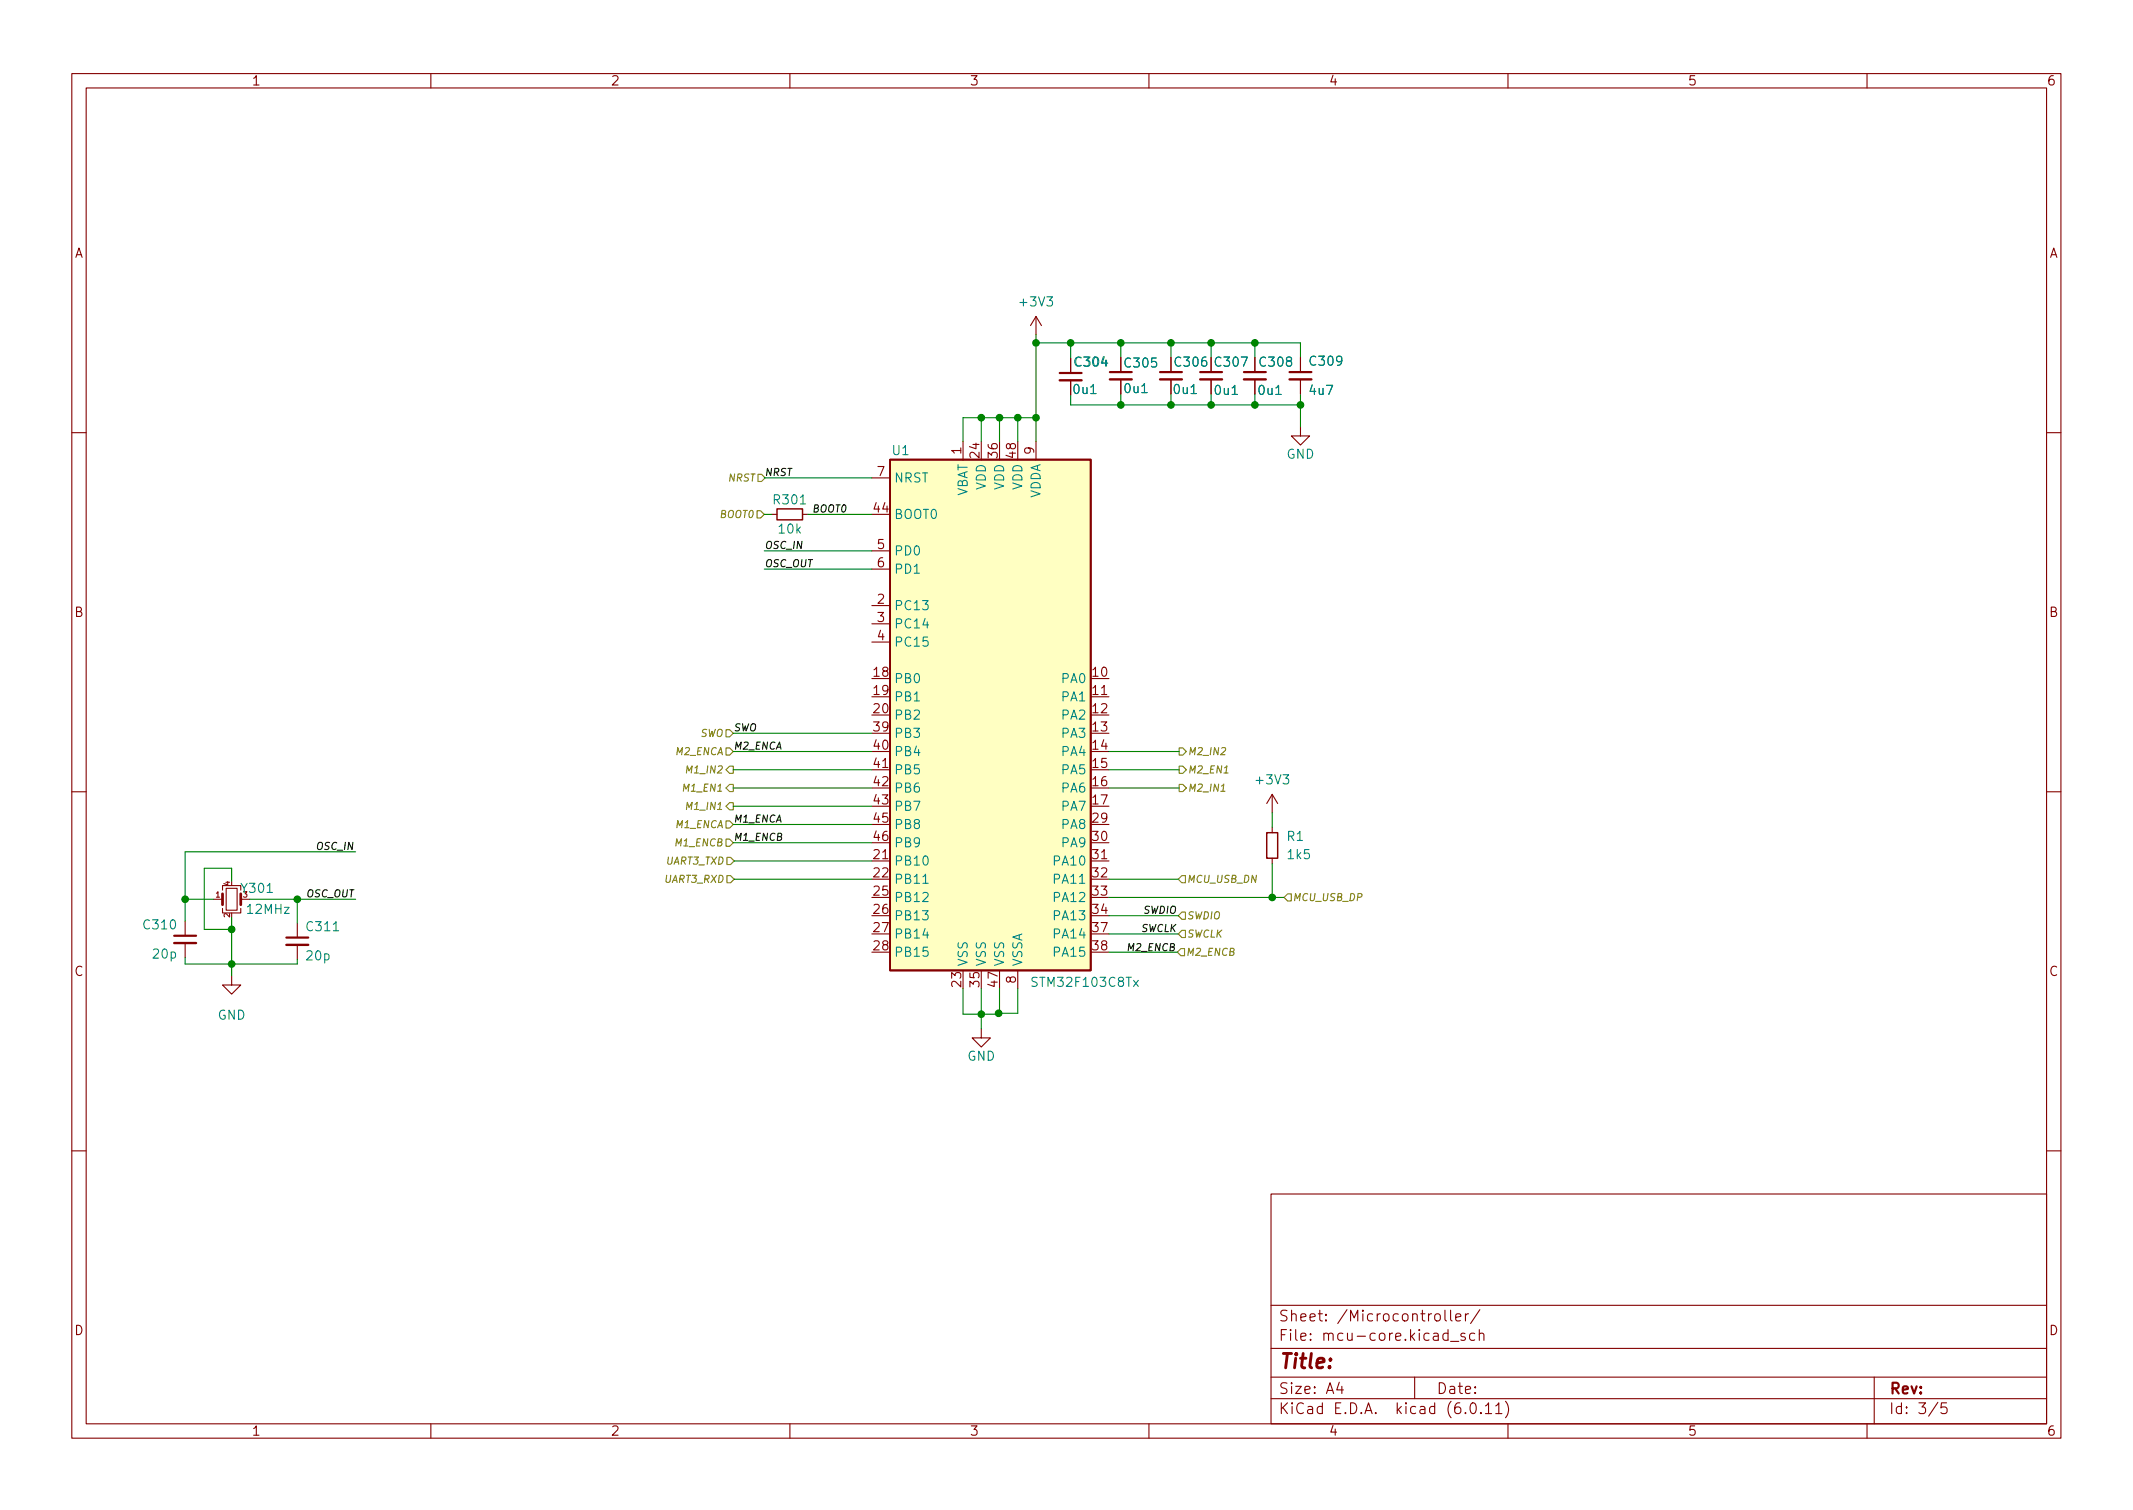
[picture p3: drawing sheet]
<svg xmlns="http://www.w3.org/2000/svg" width="297mm" height="210mm" viewBox="0 0 297 210" stroke-linecap="round" stroke-linejoin="round" font-family="sans-serif">
<g fill="none" stroke="#840000" stroke-width=".15">
<path d="M10 10.2h277v190.1h-277zM12 12.2h273v186.1h-273zM60 10.2v2M110 10.2v2M160 10.2v2M210 10.2v2M260 10.2v2M144.3 44.1v2.5M144.3 44.1l-.8 1.2M144.3 44.1l.7 1.2M149.1 53v2M156.1 52.8v2.1"/>
<path d="M163.1 52.8v2.1M168.7 52.8v2.1M174.8 52.8v2.1M181.1 59.4v1.3h1.3l-1.3 1.3-1.3-1.3h1.3M181.1 49.8v2M181.1 52.8v2.1M10 60.2h2M107.4 71.6h.8M111.8 71.6h.7M121.4 71.6h2.6M121.4 76.7h2.6M121.4 79.2h2.6"/>
<path d="M121.4 66.5h2.6M134.1 61.5v2.5M136.7 61.5v2.5M139.2 61.5v2.5M141.7 61.5v2.5M144.3 61.5v2.5M285 60.2h2M121.4 94.5h2.6M121.4 97h2.6M121.4 99.6h2.6M121.4 84.3h2.6M121.4 86.9h2.6"/>
<path d="M121.4 89.4h2.6M151.9 94.5h2.5M151.9 97h2.5M151.9 99.6h2.5M153.4 96.7h.7M10 110.2h2M121.4 102.1h2.6M121.4 104.6h2.6M121.4 107.2h2.6M121.4 109.7h2.6M121.4 112.3h2.6M121.4 119.9h2.6"/>
<path d="M121.4 114.8h2.6M121.4 117.3h2.6M122.9 119.6h.7M122.9 106.9h.7M151.9 102.1h2.5M151.9 104.6h2.5M151.9 107.2h2.5M151.9 109.7h2.5M151.9 112.3h2.5M151.9 119.9h2.5M151.9 114.8h2.5M151.9 117.3h2.5"/>
<path d="M153.4 119.6h.7M177.2 110.6v2.6M177.2 115.2v.7M177.2 119.5v.8M177.2 110.6l-.8 1.3M177.2 110.6l.7 1.3M285 110.2h2M25.8 128.3v2M25.8 131.3v2M29.7 125.2h1.3M31 126.5v.6h2.5v-.6M31 123.9v-.6h2.5v.6"/>
<path d="M31.5 123.7h1.5v3h-1.5zM32.3 135.9v1.3h1.2l-1.2 1.2-1.3-1.2h1.3M41.4 128.5v2.1M41.4 131.6v2M121.4 122.4h2.6M121.4 125h2.6M121.4 127.5h2.6M121.4 130h2.6M121.4 132.6h2.6M134.1 135.1v2.6M136.7 135.1v2.6M139.2 135.1v2.6"/>
<path d="M141.7 135.1v2.6M151.9 122.4h2.5M151.9 125h2.5M151.9 127.5h2.5M151.9 130h2.5M151.9 132.6h2.5M136.7 143.3v1.2h1.2l-1.2 1.3-1.3-1.3h1.3M10 160.2h2M177 166.3h108v32h-108zM285 160.2h2M60 198.3v2M110 198.3v2"/>
<path d="M160 198.3v2M177 194.8h108M177 191.8h108M177 187.8h108M177 181.8h108M182.5 186.5l.1 .1h-.1h-.1l.1-.1v.1M182.5 185.7l.1 .1h-.1h-.1l.1-.1v.1M184.6 183.8l.1 .1h-.1v-.1v.1M184.6 183l.1 .1h-.1v-.1v.1M197 191.8v3M202 182.4v1.3l.2 .2M202.7 183.4l.7-.1v-.3l-.5-.1-.2 .2 .1 .8h.1h.5"/>
<path d="M204 185.7l-.4-.1-.2 .2 .1 .3 .5 .1 .1 .1-.1 .3h-.1h-.5M204.1 182.9v1M204.5 182.9l-.3 .1-.1 .2M205.4 185.7l-.5-.1-.3 .3v.4l.2 .3h.1h.5M206 185.8a.37 .37 0 0 1 .6 0v.8M206 185.1v1.5M206.1 182.4l-1.3 1.9M209.6 195.1a1.72 1.72 0 0 1 0 2.3M210 198.3v2M260 198.3v2M261 191.8v6.5M271.1 195.3h-.7l-.1 .7 .2-.1 .5 .1 .2 .2-.1 .5-.2 .1h-.4l-.2-.1"/>
</g>
<path d="M147.6 53h3M154.6 52.8h3M161.5 52.8h3.1M167.1 52.8h3.1M173.2 52.8h3.1M179.6 52.8h3M24.3 131.3h3M39.9 131.6h3" fill="none" stroke="#840000" stroke-width=".33"/>
<path d="M147.6 51.9h3M154.6 51.8h3M161.5 51.8h3.1M167.1 51.8h3.1M173.2 51.8h3.1M179.6 51.8h3M24.3 130.3h3M39.9 130.6h3" fill="none" stroke="#840000" stroke-width=".3"/>
<g fill="none" stroke="#008484" stroke-width=".15">
<path d="M145.8 41.3h.8l-.5 .5 .4 .1v.6l-.2 .1h-.3l-.2-.1M151.9 54.8h.7M153.7 49.7l-.3 .9h.7M153.8 49.7l-.3 .9h.8M159 54.7h.7M165.9 54.8h.7M171.6 54.9h.7M172.9 49.7h.8l-.5 1.3M177.7 54.9h.7M111.5 70.2h.7M178.7 107.9h.8l-.5 .5 .4 .1v.5l-.2 .2h-.3l-.2-.2M37.2 124.3h.7"/>
<path d="M46.4 129.6h.8M128.5 123h.8M150.3 123h.8M157.9 136.5l.6 .8M158.5 136.5l-.6 .8"/>
</g>
<path d="M124 64h27.9v71.1h-27.9z" fill="#ffffc2" stroke="#ffffc2" stroke-width=".14"/>
<path d="M124 64h27.9v71.1h-27.9z" fill="none" stroke="#840000" stroke-width=".25"/>
<path d="M108.2 70.9h3.6v1.5h-3.6zM176.4 115.9h1.5v3.6h-1.5z" fill="none" stroke="#840000" stroke-width=".2"/>
<path d="M31 124.5v1.5M33.5 124.5v1.5" fill="none" stroke="#840000" stroke-width=".38"/>
<g fill="none" stroke="#848400" stroke-width=".15">
<path d="M105.4 71.1h.5l.5 .5-.5 .5h-.5zM105.6 66h.5l.5 .5-.5 .5h-.5zM101.1 114.3h.5l.5 .5-.5 .5h-.5zM101.1 101.6h.5l.5 .5-.5 .5h-.5zM101.1 116.8h.5l.5 .5-.5 .5h-.5zM101.1 104.1h.5l.5 .5-.5 .5h-.5zM101.2 119.4h.5l.5 .5-.5 .5h-.5zM101.6 111.8h.5v1h-.5l-.5-.5zM101.6 109.2h.5v1h-.5l-.5-.5zM101.6 106.7h.5v1h-.5l-.5-.5zM164.2 109.2h.5l.5 .5-.5 .5h-.5zM164.2 104.1h.5l.5 .5-.5 .5h-.5z"/>
<path d="M164.2 106.7h.5l.5 .5-.5 .5h-.5zM101.2 121.9h.5l.5 .5-.5 .5h-.5zM164.5 132.1h.5v1h-.5l-.5-.5zM164.6 129.5h.5v1h-.5l-.5-.5zM164.6 127h.5v1h-.5l-.5-.5zM164.6 121.9h.5v1h-.5l-.5-.5zM179.3 124.5h.5v1h-.5l-.5-.5z"/>
</g>
<g fill="none" stroke="#008400" stroke-width=".15">
<path d="M136.7 58.2v3.3M139.2 58.2v3.3M141.7 58.2v3.3M144.3 58.2h-10.2v3.3M144.3 47.7h36.8v2.1M144.3 46.6v14.9M149.1 47.7v2.2M149.1 55v1.4h32M156.1 47.7v2.1M156.1 54.9v1.5M163.1 47.7v2.1M163.1 54.9v1.5"/>
<path d="M168.7 47.7v2.1M168.7 54.9v1.5M174.8 47.7v2.1M174.8 54.9v1.5M181.1 54.9v4.5M106.4 76.7h15M106.4 66.5h15M106.4 71.6h1M106.4 79.2h15M112.5 71.6h8.9M49.5 118.6h-23.7v9.7M102.1 114.8h19.3"/>
<path d="M102.1 112.3h19.3M102.1 107.2h19.3M102.1 109.7h19.3M102.1 117.3h19.3M102.1 104.6h19.3M102.1 102.1h19.3M102.2 119.9h19.2M154.4 107.2h9.8M154.4 109.7h9.8M154.4 104.6h9.8M177.2 113.2v2M25.8 133.3v.9h15.6v-.6"/>
<path d="M25.8 125.2h3.9M32.3 122.7v-1.8h-3.9v8.5h3.9M32.3 127.8v8.1M34.8 125.2h14.7M41.4 125.2v3.3M102.2 122.4h19.2M134.1 137.7v3.5h5.1v-3.5M136.7 137.7v5.6M141.7 137.7v3.4h-2.6M154.4 122.4h9.7M154.4 125h24.4M154.4 127.5h9.7"/>
<path d="M154.4 130h9.7M154.4 132.6h9.6M177.2 120.3v4.7"/>
</g>
<g fill="#008400" stroke="#008400" stroke-width=".15">
<circle cx="144.3" cy="47.7" r=".46"/>
<circle cx="144.3" cy="58.2" r=".46"/>
<circle cx="149.1" cy="47.7" r=".46"/>
<circle cx="168.7" cy="47.7" r=".46"/>
<circle cx="174.8" cy="47.7" r=".46"/>
<circle cx="156.1" cy="47.7" r=".46"/>
<circle cx="163.1" cy="47.7" r=".46"/>
<circle cx="181.1" cy="56.4" r=".46"/>
<circle cx="174.8" cy="56.4" r=".46"/>
<circle cx="139.1" cy="141.1" r=".46"/>
<circle cx="136.7" cy="141.2" r=".46"/>
<circle cx="136.7" cy="58.2" r=".46"/>
<circle cx="163.1" cy="56.4" r=".46"/>
<circle cx="156.1" cy="56.4" r=".46"/>
<circle cx="168.7" cy="56.4" r=".46"/>
<circle cx="177.2" cy="125" r=".46"/>
<circle cx="141.7" cy="58.2" r=".46"/>
<circle cx="139.2" cy="58.2" r=".46"/>
<circle cx="32.3" cy="134.2" r=".46"/>
<circle cx="32.3" cy="129.4" r=".46"/>
<circle cx="25.8" cy="125.2" r=".46"/>
<circle cx="41.4" cy="125.2" r=".46"/>
</g>
<text font-size="2.8" fill="#840000" x="178" y="191.2">Title:</text>
<g font-size="2.1" fill="#840000">
<text x="178" y="184.5">Sheet:</text>
<text x="186.2" y="184.5">/Microcontroller/</text>
<text x="178" y="187.2">File:</text>
<text x="184.4" y="187.2">mcu-core.kicad_sch</text>
<text x="178" y="197.4">KiCad</text>
<text x="178" y="194.6">Size:</text>
<text x="184.7" y="194.6">A4</text>
<text x="185.7" y="197.4">E.D.A.</text>
<text x="194.6" y="197.4">kicad</text>
<text x="200" y="194.6">Date:</text>
<text x="201.8" y="197.4">(6.0.11)</text>
<text x="263" y="194.6">Rev:</text>
<text x="263" y="197.4">Id:</text>
<text x="267.1" y="197.4">3/5</text>
</g>
<g font-size="1.8" fill="#840000">
<text x="35" y="12.3">1</text>
<text x="85" y="12.3">2</text>
<text x="135" y="12.3">3</text>
<text x="185" y="12.3">4</text>
<text x="235" y="12.3">5</text>
<text x="285" y="12.3">6</text>
<text x="10.4" y="36.3">A</text>
<text x="285.4" y="36.3">A</text>
<text x="149.4" y="51.4">C304</text>
<text x="156.3" y="51.6">C305</text>
<text x="163.3" y="51.4">C306</text>
<text x="168.9" y="51.4">C307</text>
<text x="175.1" y="51.4">C308</text>
<text x="133.9" y="63.4" transform="rotate(-90 133.9 63.4)">1</text>
<text x="136.4" y="64" transform="rotate(-90 136.4 64)">24</text>
<text x="138.9" y="64" transform="rotate(-90 138.9 64)">36</text>
<text x="141.5" y="64" transform="rotate(-90 141.5 64)">48</text>
<text x="144" y="63.4" transform="rotate(-90 144 63.4)">9</text>
<text x="121.4" y="71.4">44</text>
<text x="122" y="66.3">7</text>
<text x="122" y="76.4">5</text>
<text x="122" y="79">6</text>
<text x="10.3" y="86.3">B</text>
<text x="122" y="84.1">2</text>
<text x="122" y="86.6">3</text>
<text x="122" y="89.1">4</text>
<text x="285.3" y="86.3">B</text>
<text x="121.4" y="94.2">18</text>
<text x="151.9" y="94.2">10</text>
<text x="121.4" y="96.8">19</text>
<text x="121.4" y="99.3">20</text>
<text x="121.4" y="101.8">39</text>
<text x="151.9" y="96.8">11</text>
<text x="151.9" y="99.3">12</text>
<text x="151.9" y="101.8">13</text>
<text x="121.4" y="104.4">40</text>
<text x="121.4" y="106.9">41</text>
<text x="151.9" y="104.4">14</text>
<text x="151.9" y="106.9">15</text>
<text x="121.4" y="109.5">42</text>
<text x="121.4" y="112">43</text>
<text x="151.9" y="109.5">16</text>
<text x="151.9" y="112">17</text>
<text x="121.4" y="119.6">21</text>
<text x="121.4" y="114.5">45</text>
<text x="121.4" y="117.1">46</text>
<text x="151.9" y="114.5">29</text>
<text x="151.9" y="117.1">30</text>
<text x="151.9" y="119.6">31</text>
<text x="121.4" y="122.2">22</text>
<text x="121.4" y="124.7">25</text>
<text x="151.9" y="122.2">32</text>
<text x="151.9" y="124.7">33</text>
<text x="121.4" y="127.2">26</text>
<text x="121.4" y="129.8">27</text>
<text x="151.9" y="127.2">34</text>
<text x="151.9" y="129.8">37</text>
<text x="10.3" y="136.3">C</text>
<text x="121.4" y="132.3">28</text>
<text x="133.9" y="137.7" transform="rotate(-90 133.9 137.7)">23</text>
<text x="136.4" y="137.7" transform="rotate(-90 136.4 137.7)">35</text>
<text x="138.9" y="137.7" transform="rotate(-90 138.9 137.7)">47</text>
<text x="141.5" y="137.1" transform="rotate(-90 141.5 137.1)">8</text>
<text x="151.9" y="132.3">38</text>
<text x="285.3" y="136.3">C</text>
<text x="10.3" y="186.3">D</text>
<text x="285.3" y="186.3">D</text>
<text x="35" y="200.3">1</text>
<text x="85" y="200.3">2</text>
<text x="135" y="200.3">3</text>
<text x="185" y="200.3">4</text>
<text x="235" y="200.3">5</text>
<text x="285" y="200.3">6</text>
</g>
<g font-size="1.8" fill="#008484">
<text x="141.7" y="43.1">+3V3</text>
<text x="182.1" y="51.3">C309</text>
<text x="149.2" y="55.2">0u1</text>
<text x="156.3" y="55.1">0u1</text>
<text x="163.2" y="55.2">0u1</text>
<text x="168.9" y="55.4">0u1</text>
<text x="175" y="55.4">0u1</text>
<text x="182.1" y="55.4">4u7</text>
<text x="124.1" y="63.8">U1</text>
<text x="179.1" y="64.3">GND</text>
<text x="107.5" y="70.6">R301</text>
<text x="124.5" y="67.6">NRST</text>
<text x="135.1" y="69.1" transform="rotate(-90 135.1 69.1)">VBAT</text>
<text x="137.7" y="68.3" transform="rotate(-90 137.7 68.3)">VDD</text>
<text x="140.2" y="68.3" transform="rotate(-90 140.2 68.3)">VDD</text>
<text x="142.8" y="68.3" transform="rotate(-90 142.8 68.3)">VDD</text>
<text x="145.3" y="69.4" transform="rotate(-90 145.3 69.4)">VDDA</text>
<text x="108.2" y="74.7">10k</text>
<text x="124.5" y="72.6">BOOT0</text>
<text x="124.5" y="77.7">PD0</text>
<text x="124.5" y="80.3">PD1</text>
<text x="124.5" y="85.3">PC13</text>
<text x="124.5" y="87.9">PC14</text>
<text x="124.5" y="95.5">PB0</text>
<text x="124.5" y="90.4">PC15</text>
<text x="147.7" y="95.5">PA0</text>
<text x="124.5" y="98">PB1</text>
<text x="124.5" y="100.6">PB2</text>
<text x="147.7" y="98">PA1</text>
<text x="147.7" y="100.6">PA2</text>
<text x="124.5" y="103.1">PB3</text>
<text x="124.5" y="105.7">PB4</text>
<text x="147.7" y="103.1">PA3</text>
<text x="147.7" y="105.7">PA4</text>
<text x="124.5" y="108.2">PB5</text>
<text x="124.5" y="110.7">PB6</text>
<text x="124.5" y="113.3">PB7</text>
<text x="147.7" y="108.2">PA5</text>
<text x="147.7" y="110.7">PA6</text>
<text x="147.7" y="113.3">PA7</text>
<text x="174.5" y="109.6">+3V3</text>
<text x="124.5" y="115.8">PB8</text>
<text x="124.5" y="118.4">PB9</text>
<text x="147.7" y="115.8">PA8</text>
<text x="147.7" y="118.4">PA9</text>
<text x="179.1" y="117.5">R1</text>
<text x="33.4" y="124.7">Y301</text>
<text x="124.5" y="120.9">PB10</text>
<text x="124.5" y="123.4">PB11</text>
<text x="124.5" y="126">PB12</text>
<text x="146.5" y="120.9">PA10</text>
<text x="146.5" y="123.4">PA11</text>
<text x="146.5" y="126">PA12</text>
<text x="179.1" y="120">1k5</text>
<text x="19.7" y="129.8">C310</text>
<text x="34.1" y="127.6">12MHz</text>
<text x="42.4" y="130">C311</text>
<text x="124.5" y="128.5">PB13</text>
<text x="124.5" y="131.1">PB14</text>
<text x="146.5" y="128.5">PA13</text>
<text x="146.5" y="131.1">PA14</text>
<text x="21" y="133.9">20p</text>
<text x="42.4" y="134.1">20p</text>
<text x="124.5" y="133.6">PB15</text>
<text x="135.1" y="134.6" transform="rotate(-90 135.1 134.6)">VSS</text>
<text x="137.7" y="134.6" transform="rotate(-90 137.7 134.6)">VSS</text>
<text x="140.2" y="134.6" transform="rotate(-90 140.2 134.6)">VSS</text>
<text x="142.8" y="134.6" transform="rotate(-90 142.8 134.6)">VSSA</text>
<text x="143.4" y="137.8">STM32F103C8Tx</text>
<text x="146.5" y="133.6">PA15</text>
<text x="30.2" y="142.4">GND</text>
<text x="134.6" y="148.1">GND</text>
</g>
<g font-size="1.4" fill="#848400">
<text x="101.3" y="67.3">NRST</text>
<text x="100.1" y="72.4">BOOT0</text>
<text x="93.9" y="105.4">M2_ENCA</text>
<text x="95.3" y="108">M1_IN2</text>
<text x="97.5" y="102.9">SWO</text>
<text x="165.4" y="105.4">M2_IN2</text>
<text x="165.4" y="108">M2_EN1</text>
<text x="94.8" y="110.5">M1_EN1</text>
<text x="95.5" y="113.1">M1_IN1</text>
<text x="165.4" y="110.5">M2_IN1</text>
<text x="93.8" y="118.1">M1_ENCB</text>
<text x="93.9" y="115.6">M1_ENCA</text>
<text x="92.4" y="123.2">UART3_RXD</text>
<text x="92.6" y="120.7">UART3_TXD</text>
<text x="165.2" y="123.2">MCU_USB_DN</text>
<text x="180" y="125.8">MCU_USB_DP</text>
<text x="165.2" y="130.8">SWCLK</text>
<text x="165.2" y="128.3">SWDIO</text>
<text x="165.1" y="133.4">M2_ENCB</text>
</g>
<g font-size="1.4">
<text x="106.4" y="66.3">NRST</text>
<text x="113" y="71.3">BOOT0</text>
<text x="106.4" y="76.4">OSC_IN</text>
<text x="106.4" y="79">OSC_OUT</text>
<text x="102.1" y="101.8">SWO</text>
<text x="102.1" y="104.4">M2_ENCA</text>
<text x="43.9" y="118.3">OSC_IN</text>
<text x="102.1" y="117.1">M1_ENCB</text>
<text x="102.1" y="114.5">M1_ENCA</text>
<text x="42.6" y="124.9">OSC_OUT</text>
<text x="158.8" y="129.8">SWCLK</text>
<text x="159.1" y="127.2">SWDIO</text>
<text x="156.8" y="132.4">M2_ENCB</text>
</g>
<g font-size="1.1" fill="#840000">
<text x="29.9" y="125">1</text>
<text x="32" y="123.4" transform="rotate(-90 32 123.4)">4</text>
<text x="33.7" y="125">3</text>
<text x="32" y="127.9" transform="rotate(-90 32 127.9)">2</text>
</g>
</svg>
